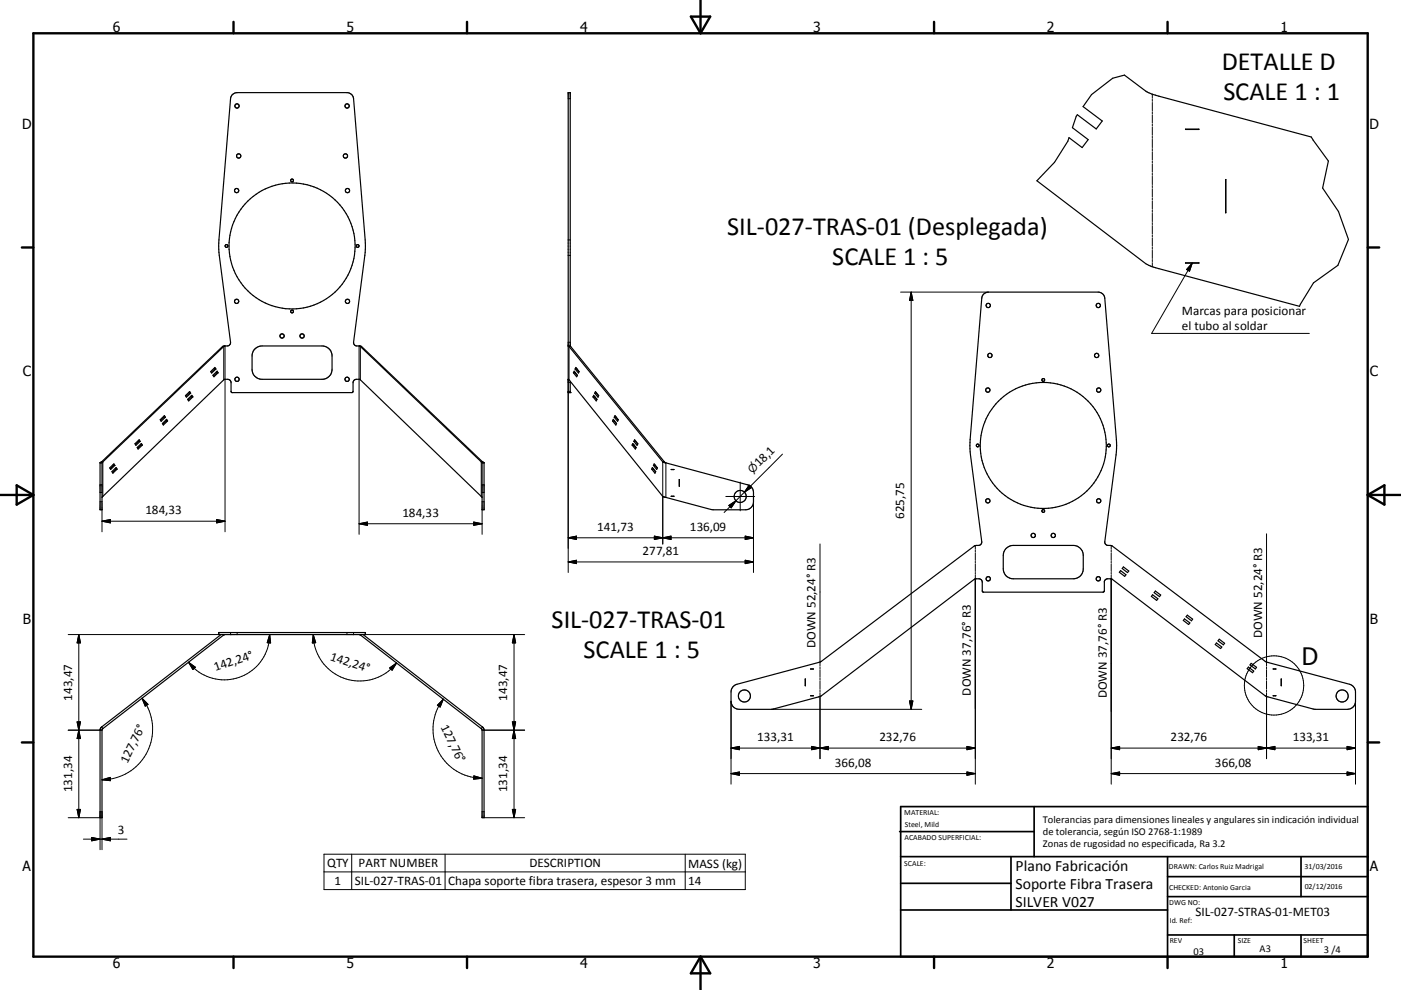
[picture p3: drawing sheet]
<svg xmlns="http://www.w3.org/2000/svg" width="420mm" height="297mm" viewBox="0 0 420 297" stroke-linecap="round" stroke-linejoin="round" font-family="sans-serif">
<g fill="none" stroke="#000" stroke-width=".36">
<path d="M327.3 28.4l6.3-4.9 3.5-1 6.4 4.8 1.9 .9 47.7 12.9 5.2 7.2-1.8 8.1 4.8 7.1 3 8.3-3.2 7.8-7.3 5.3-4.2 7-43.2-11.6-2.9-1.2-32.6-24.9 5.3-5.5 3.9-6.3 .4-1.1 3.9 3 1.8-2.4-4.7-3.6 1.5-3.9 5.7 4.3 1.8-2.4-5.8-4.3zM355.4 38.7l4 .1zM367.4 53.9l.1 9.9zM355.4 78.8l4 .1zM294.8 88.3l.6-.4 .9-.3h32.9a2.01 2.01 0 0 1 2 1.9l3.6 44.2-.2 2.8-3.4 26a1.18 1.18 0 0 0 1.7 1.1l.6 .2 45.8 34.6 25.3 6.9a2.38 2.38 0 0 1 1.8 2.3v2.8a2.43 2.43 0 0 1-2.4 2.4h-10l-14.5-3.9-46-35.1-.6-.2-1 .1-.7 .5-.1 3-.4 .5h-35.8l-.4-.3-.1-3.2-.7-.5h-1.3l-46.4 35.2-14.4 3.9h-10a2.43 2.43 0 0 1-2.4-2.4v-2.8a2.42 2.42 0 0 1 1.7-2.3l25.3-6.9 45.9-34.6 .6-.2a1.18 1.18 0 0 0 1.6-1.1l-3.3-26-.2-2.8 3.5-44.2zM55.6 118.7l1.3-1.2 .3 .5-1.3 1.2zM56.3 119.8l1.2-1.2 .3 .5-1.2 1.2zM56.6 117.7l.2 .3M56.8 118h.4M56.8 118l-1 .9M57.3 118.8l.2 .3M57.5 119.1h.3"/>
<path d="M57.5 119.1l-1.1 .9M63.2 111.5l1.2-1.3 .3 .5-1.2 1.2zM63.8 112.6l1.3-1.2 .3 .4-1.3 1.2zM64.2 110.5l.2 .2M64.4 110.7h.3M64.4 110.7l-1.1 1M64.9 111.6l.1 .2M65 111.8h.4M65 111.8l-1 1M66.7 103.9h.4M66.7 103.9l-36.2 34.7M67.1 103.9l-36.3 34.7"/>
<path d="M67.3 103.8l-.2 .1M67.3 103.8l-.6 .1M67.5 103.8h-.2M67.5 103.8a1.18 1.18 0 0 0 1.6-1.1l-3.4-26.1-.1-2.8 3.5-44.2a1.95 1.95 0 0 1 2-1.8h32.9a2.01 2.01 0 0 1 2 1.8l3.6 44.2-.2 2.8-3.4 26.1a1.17 1.17 0 0 0 1.7 1.1M76.4 104.7l1-.7 1.2-.2h18a3 3 0 0 1 3 3v4a3 3 0 0 1-3 3h-18a2.99 2.99 0 0 1-3-3v-4.4l.4-1.1zM107.7 103.8h.2M107.9 103.8l.1 .1M107.9 103.8l.5 .1M108 103.9h.4M108 103.9l36.3 34.7M108.4 103.9l36.3 34.7M170.3 113.8h.1"/>
<path d="M170.3 103.8h.7M170.3 103.8h.1M170.4 113.8l28.3 35.1 14.5 4h10.3a2.34 2.34 0 0 0 2.4-2.3v-2.8a2.34 2.34 0 0 0-1.8-2.4l-24.6-6.6M170.4 103.8l.2 .1M170.6 103.9h.5M170.6 103.9l28.1 34.7M171 103.8v-76h-.7v90h.7v-3.4M171 103.8h.1M171 103.8l.1 .1M171.1 103.9l28.1 34.7M171.9 111.8h.5M172.1 111.4l1 1.2-.2 .4-1-1.2z"/>
<path d="M172.4 111.8l.7 .9M172.4 110.7h.5M172.4 111.7v.1M172.7 110.2l.9 1.3-.2 .4-1-1.2zM172.9 110.7l.7 .9M173 110.6l-.1 .1M177.8 119.1h.4M178 118.6l1 1.2-.2 .5-1-1.2zM178.2 119.1l.7 .8M178.3 118h.5M178.3 119l-.1 .1M178.5 117.5l1 1.2-.2 .5-1-1.2z"/>
<path d="M178.8 118l.6 .8M178.8 117.8v.2M30 138.9h.6M30 138.8v14.1h.6v-14M30.1 138.8h-.1M30.5 138.6h.3M30.5 138.6l-.4 .2M30.8 138.6l-.2 .3M33.9 139.4l.2 .2M34.1 139.6h.3M34.1 139.6l-1.1 1M40.5 133.1l1.2-1.2 .3 .5-1.3 1.2z"/>
<path d="M41.1 134.2l1.3-1.1 .3 .4-1.3 1.2zM41.5 132.2l.1 .2M41.6 132.4h.4M41.6 132.4l-1 1M42.2 133.3l.1 .2M42.3 133.5h.4M42.3 133.5l-1 1M48 125.9l1.3-1.2 .3 .5-1.3 1.2zM48.7 127l1.3-1.2 .2 .5-1.2 1.2zM49 124.9l.2 .3M49.2 125.2h.4M49.2 125.2l-1 1"/>
<path d="M49.7 126l.2 .3M49.9 126.3h.3M49.9 126.3l-1.1 1M144.3 138.6l.2 .3M144.3 138.6h.4M144.5 138.9h.6M144.7 138.6l.4 .2M145.1 138.8h.1M145.1 138.8v14.1h-.6v-14M183.7 126.3h.4M183.9 125.8l1 1.2-.3 .5-.9-1.2zM184.1 126.3l.7 .8"/>
<path d="M184.2 125.2h.4M184.2 126.2l-.1 .1M184.4 124.7l1 1.2-.2 .5-1-1.2zM184.6 125.2l.7 .8M184.7 125.1l-.1 .1M189.5 133.5h.5M189.7 133.1l1 1.1-.2 .5-1-1.2zM190 133.5l.7 .9M190 132.4h.5M190 133.4v.1M190.3 131.9l.9 1.2-.2 .5-1-1.2zM190.5 132.4l.7 .9"/>
<path d="M190.6 132.3l-.1 .1M195.9 139.6h.5M196.1 139.2l1 1.2-.2 .4-1-1.2zM196.4 139.6l.6 .9M196.4 139.5v.1M198.7 138.6h.5M198.7 138.6l.8 .2M199.2 138.6l.3 .2M30.6 149.2l36.8-35.4h1.1l.7 .6 .1 3.1 .2 .3h36.1l.2-.3 .1-3.1 .7-.6 1.4 .1 36.5 35.3M32.9 140.4l1.2-1.2 .3 .4-1.2 1.2zM33.6 141.5l1.2-1.2 .3 .4-1.3 1.3zM34.6 140.5l.1 .2"/>
<path d="M34.7 140.7h.4M34.7 140.7l-1 1M195.4 140.7h.4M195.6 140.3l1 1.2-.2 .5-1-1.3zM195.8 140.7l.7 .9M195.9 140.6l-.1 .1M201.2 140.8l.9 .1zM201.2 148.9h.9zM203.6 143.9h.1M203.6 143.9v2M203.6 145.9h.1M301.7 164.5l.9-.6 1.2-.3h18a2.99 2.99 0 0 1 3 3.1v3.9a2.95 2.95 0 0 1-3 3h-18a2.95 2.95 0 0 1-3-3v-4.4l.4-1z"/>
<path d="M336 171.2l1.6 1.2-.4 .5-1.6-1.2zM336.8 170.1l1.6 1.2-.4 .5-1.5-1.2zM345.6 178.4l1.5 1.2-.3 .5-1.6-1.2zM346.4 177.3l1.6 1.2-.4 .5-1.6-1.2zM65.6 189.8h44v.6h-44zM66.3 190.4l-35.8 27.7M67 190.4h.1M67 190.4l.1 .1M67.1 190.5l-36.3 28.1M67.4 190.4l-.3 .1M107.8 190.4l.2 .1M108 190.5l36.3 28.1"/>
<path d="M108.1 190.4l-.1 .1M108.1 190.4h.1M108.8 190.4l35.9 27.7M355.1 185.7l1.6 1.2-.4 .5-1.5-1.3zM356 184.6l1.6 1.2-.4 .4-1.6-1.2zM364.7 192.9l1.6 1.2-.4 .5-1.6-1.2zM365.5 191.8l1.6 1.2-.3 .5-1.6-1.2zM375.1 199l1.6 1.2-.3 .5-1.6-1.2zM30 219.1h.6M30.5 218.1l-.5 .8v26.4h.6v-26.2M30.5 218.1l.3 .5M30.8 218.6l-.2 .5"/>
<path d="M144.3 218.6l.2 .5M144.5 219.1h.6M144.7 218.1l.4 .8v26.4h-.6v-26.2M144.7 218.1l-.4 .5M241.4 203.7h.1M241.4 203.7v2M241.4 205.7h.1M243.1 208.7h.7M243.1 200.7h.1M243.1 208.7h.1M243.1 200.7h.7M243.8 200.7h.1"/>
<path d="M243.8 208.7h.1M374.3 200.1l1.6 1.2-.4 .5-1.6-1.2zM381.7 208.7h.8M381.7 200.7h.8M381.7 200.7h.1M381.7 208.7h.1M382.5 200.7h.1M382.5 208.7h.1M384.1 203.7h.1M384.1 205.7h.1M384.1 203.7v2"/>
<circle cx="71.1" cy="31.8" r=".64"/>
<circle cx="104.1" cy="31.8" r=".64"/>
<circle cx="70.9" cy="57.2" r=".63"/>
<circle cx="71.6" cy="46.8" r=".64"/>
<circle cx="87.6" cy="54.1" r=".41"/>
<circle cx="103.6" cy="46.8" r=".64"/>
<circle cx="104.2" cy="57.2" r=".63"/>
<circle cx="67.9" cy="73.8" r=".42"/>
<circle cx="87.6" cy="73.8" r="18.9"/>
<circle cx="107.2" cy="73.8" r=".43"/>
<circle cx="70.9" cy="90.4" r=".63"/>
<circle cx="87.6" cy="93.4" r=".41"/>
<circle cx="104.2" cy="90.4" r=".65"/>
<circle cx="296.3" cy="91.6" r=".64"/>
<circle cx="329.3" cy="91.7" r=".64"/>
<circle cx="71.1" cy="113.8" r=".63"/>
<circle cx="84.6" cy="100.8" r=".64"/>
<circle cx="90.6" cy="100.8" r=".64"/>
<circle cx="104.1" cy="113.8" r=".63"/>
<circle cx="296.2" cy="117" r=".64"/>
<circle cx="296.8" cy="106.6" r=".64"/>
<circle cx="312.8" cy="114" r=".42"/>
<circle cx="328.8" cy="106.6" r=".65"/>
<circle cx="329.4" cy="117" r=".64"/>
<circle cx="293.1" cy="133.6" r=".42"/>
<circle cx="312.8" cy="133.6" r="18.9"/>
<circle cx="332.4" cy="133.7" r=".42"/>
<circle cx="221.9" cy="148.9" r="1.81"/>
<circle cx="296.2" cy="150.3" r=".64"/>
<circle cx="312.8" cy="153.3" r=".41"/>
<circle cx="329.4" cy="150.3" r=".65"/>
<circle cx="296.3" cy="173.6" r=".64"/>
<circle cx="309.8" cy="160.6" r=".64"/>
<circle cx="315.8" cy="160.6" r=".65"/>
<circle cx="329.3" cy="173.6" r=".64"/>
<circle cx="223.2" cy="208.8" r="1.81"/>
<circle cx="402.4" cy="208.8" r="1.8"/>
</g>
<g fill="none" stroke="#000" stroke-width=".3">
<path d="M170.3 29.6h.7M345.5 28.3v1.2M345.5 29.8v.6M345.5 30.7v2.5M345.5 33.5v.6M345.5 34.4v2.5M345.5 37.2v.6M345.5 38.1v2.5M345.5 40.9v.6M345.5 41.8v2.5M345.5 44.6v.6M345.5 45.5v2.5"/>
<path d="M345.5 48.3v.6M345.5 49.2v2.5M345.5 52v.6M345.5 52.9v2.5M345.5 55.7v.6M345.5 56.6v2.5M345.5 59.4v.6M170.3 72h.7M170.3 76.6h.7M345.5 60.3v2.5M345.5 63.1v.6M345.5 64v2.5"/>
<path d="M345.5 66.8v.6M345.5 67.7v2.5M345.5 70.5v.6M345.5 71.4v2.5M345.5 74.2v.6M345.5 75.1v2.4M345.5 77.9v.6M345.5 78.8v1.2M357.4 78.9l-12.1 21.1h47.2M357.4 78.9l-.8 2.5-.8-.5zM270 87.6h26.3M273.2 87.6v125.2"/>
<path d="M273.2 87.6l.5 2.5h-1zM67.1 103.9v10.1M67.5 103.8v55.7M107.7 103.8v56.5M108 103.9v10.1M170.3 114.8h.7M170.3 102.7h.7M170.3 117.4h.7M170.3 113.8v58M170.6 103.9v10.1M30.8 138.6v10.3M144.3 138.6v10.3"/>
<path d="M198.7 138.6v24.6M199.6 138.9v10.3M234.6 136.2l-11.4 11.5M30 145.4h.6M30 147.8h.6M30 150.6h.6M30.6 156.4l2.5-.5v1zM30.6 152.9v6.6M30.6 156.4h36.9M64.9 155.9l2.6 .5-2.6 .5zM107.7 157.1h36.8M107.7 157.1l2.5-.5v1z"/>
<path d="M142 156.6l2.5 .5-2.5 .5zM144.5 145.4h.6M144.5 147.8h.6M144.5 150.6h.6M144.5 152.9v7.4M217.6 148.9h8.6M218.5 151.6l2.1-1.4-1.4 2.2zM220.6 150.2l-3.5 3.6M221.9 144.6v8.6M223.2 147.7l-2.6 2.5M224.6 145.5l.7 .8-2.1 1.4zM225 145.9l-1.8 1.8"/>
<path d="M225.9 150.6v21.2M170.3 161.3h55.6M170.3 161.3l2.5-.5v1.1zM170.3 168.6l2.5-.5v1zM170.3 168.6h55.6M196.2 160.8l5 1.1v-1.1l-5 1.1zM223.4 160.8l2.5 .5-2.5 .6zM223.4 168.1l2.5 .5-2.5 .5zM245.8 163.2v36.6M292.4 163.7v1.1M292.4 165.1v.5M292.4 165.9v2.2"/>
<path d="M292.4 168.4v.6M292.4 169.2v2.3M292.4 171.7v.6M292.4 172.6v62.7M333.2 163.7v1.1M333.2 165.1v.5M333.2 165.9v2.2M333.2 168.4v.6M333.2 169.2v2.3M333.2 171.7v.6M333.2 172.6v62.7M379.7 160.2v39.6"/>
<path d="M23.6 190.4v54.9M23.6 190.4l.5 2.5h-1zM56.5 198.7l2.1 1.5-.8 .7zM65.6 189.8v.6h-45.2M69.1 189.8v.6M71.1 189.8v.6M80.9 190.4a13.7 13.7 0 0 1-7.6 12.1 13.6 13.6 0 0 1-15.1-2l-1.7-1.8M80.9 190.4l.2 2.5-1-.1zM93.9 190.4a14 14 0 0 0 7.4 12.3 14 14 0 0 0 15.9-2l1.7-1.8M93.9 190.4l.7 2.4-1 .1zM104 189.8v.6M106 189.8v.6"/>
<path d="M109.5 189.8v.6h47.8M154.1 190.4l.5 2.5h-1zM154.1 190.4v54.9M20.4 219.1h9.9M23.1 216.6l1 5h-1l1-5zM42.6 209.5a15.2 15.2 0 0 1 1.6 16 15.2 15.2 0 0 1-13.6 8.4M42.6 209.5l1.8 1.8-.9 .5zM116.8 200.4l2.1-1.5-1.3 2.2zM132.9 209.8a14.7 14.7 0 0 0-.1 17.8 14.7 14.7 0 0 0 11.7 5.9M132.9 209.8l-.9 2.3-.9-.5zM145.1 219.1h12.2M153.6 216.6h1l-.5 2.5z"/>
<path d="M154.1 219.1l.5 2.5h-1zM219.2 210.4v24.9M231.3 212.8h45.1M245.8 200.1v.5M245.8 200.9v2.3M245.8 203.5v.6M245.8 204.4v2.3M245.8 206.9v.6M245.8 207.8v19.8M272.7 210.3h1l-.5 2.5zM379.7 200.1v.5M379.7 200.9v2.3"/>
<path d="M379.7 203.5v.6M379.7 204.4v2.3M379.7 206.9v.6M379.7 207.8v19.8M406.4 210.4v24.9M30.6 233.9l2.4-.7 .1 1zM142.1 232.8l2.4 .7-2.5 .3zM219.2 224.4h73.2M219.2 232.1h73.2M219.2 224.4l2.5-.5v1zM219.2 232.1l2.5-.5v1zM243.3 223.9l2.5 .5-2.5 .5z"/>
<path d="M245.8 224.4l2.5-.5v1zM289.9 231.6l2.5 .5-2.5 .5zM289.9 223.9l2.5 .5-2.5 .5zM333.2 224.4h73.2M333.2 224.4l2.5-.5v1zM333.2 232.1l2.5-.5v1zM333.2 232.1h73.2M377.2 223.9l2.5 .5-2.5 .5zM379.7 224.4l2.5-.5v1zM403.9 223.9l2.5 .5-2.5 .5zM403.9 231.6l2.5 .5-2.5 .5zM20.4 245.3h9.6"/>
<path d="M23.1 242.8h1l-.5 2.5zM25 251.8h13.1M27.5 251.2l2.5 .6-2.5 .5zM30 254.9v-11.4h.6v11.4M30.6 251.8l2.5-.6v1.1zM97.1 256.3h126.3v10.6h-126.3zM105.4 256.3v10.6M133.4 256.3v10.6M144.5 243.5h.6M145.1 245.3h12.2M153.6 242.8h1l-.5 2.5zM205.4 256.3v10.6"/>
<path d="M97.1 261.6h126.3"/>
<circle cx="382" cy="205.6" r="8.9"/>
</g>
<g fill="#000">
<circle cx="170.3" cy="117.8" r=".18"/>
<circle cx="171" cy="117.8" r=".18"/>
</g>
<g fill="none" stroke="#000" stroke-width=".71">
<path d="M10 10h400v277h-400zM70 6.6v3.4M140 6.6v3.4M207.1 5h5.8l-2.9 5zM210 0v10M280 6.6v3.4M350 6.6v3.4M6.6 74.2h3.4M410 74.2h3.5M0 148.5h10M5 145.6l5 2.9-5 2.9zM410 148.5h10.1"/>
<path d="M410 148.5l5.1-2.9v5.8zM6.6 222.7h3.4M410 222.7h3.5M70 287v3.4M140 287v3.4M210 287v10M210 287l2.9 5h-5.8zM280 287v3.4M350 287v3.4"/>
</g>
<g fill="none" stroke="#000" stroke-width=".51">
<path d="M269.7 249.5h40.3M270 242h140v45h-140zM270 257h140M303.1 257v16M310 242v15M350 257v30M390.1 257v12M270 265h33.1M270 273h80M350 269h60M350 263h60M350 280.5h60"/>
<path d="M370 280.5v6.5M390.1 280.5v6.5"/>
</g>
<g fill="#000" stroke="#000" stroke-width=".3">
<path d="M273.2 87.6l.5 2.5h-1zM357.4 78.9l-.8 2.5-.8-.5zM30.6 156.4l2.5-.5v1zM64.9 155.9l2.6 .5-2.6 .5zM107.7 157.1l2.5-.5v1zM142 156.6l2.5 .5-2.5 .5zM218.5 151.6l2.1-1.4-1.4 2.2zM224.6 145.5l.7 .8-2.1 1.4zM170.3 161.3l2.5-.5v1.1zM170.3 168.6l2.5-.5v1zM196.2 160.8l2.5 .5-2.5 .6zM198.7 161.3l2.5-.5v1.1z"/>
<path d="M223.4 160.8l2.5 .5-2.5 .6zM223.4 168.1l2.5 .5-2.5 .5zM23.6 190.4l.5 2.5h-1zM80.9 190.4l.2 2.5-1-.1zM93.9 190.4l.7 2.4-1 .1zM154.1 190.4l.5 2.5h-1zM23.1 216.6h1l-.5 2.5zM42.6 209.5l1.8 1.8-.9 .5zM56.5 198.7l2.1 1.5-.8 .7zM116.8 200.4l2.1-1.5-1.3 2.2zM132.9 209.8l-.9 2.3-.9-.5zM153.6 216.6h1l-.5 2.5z"/>
<path d="M272.7 210.3h1l-.5 2.5zM23.6 219.1l.5 2.5h-1zM30.6 233.9l2.4-.7 .1 1zM142.1 232.8l2.4 .7-2.5 .3zM154.1 219.1l.5 2.5h-1zM219.2 224.4l2.5-.5v1zM219.2 232.1l2.5-.5v1zM243.3 223.9l2.5 .5-2.5 .5zM245.8 224.4l2.5-.5v1zM289.9 231.6l2.5 .5-2.5 .5zM289.9 223.9l2.5 .5-2.5 .5zM333.2 224.4l2.5-.5v1z"/>
<path d="M333.2 232.1l2.5-.5v1zM377.2 223.9l2.5 .5-2.5 .5zM379.7 224.4l2.5-.5v1zM403.9 223.9l2.5 .5-2.5 .5zM403.9 231.6l2.5 .5-2.5 .5zM23.1 242.8h1l-.5 2.5zM27.5 251.2l2.5 .6-2.5 .5zM30.6 251.8l2.5-.6v1.1zM153.6 242.8h1l-.5 2.5z"/>
</g>
<g font-size="7.9">
<text x="366.3" y="21">DETALLE D</text>
<text x="366.8" y="30">SCALE 1 : 1</text>
<text x="218" y="70.5">SIL-027-TRAS-01 (Desplegada)</text>
<text x="249.5" y="79.5">SCALE 1 : 5</text>
<text x="165.4" y="188.3">SIL-027-TRAS-01</text>
<text x="174.9" y="197.3">SCALE 1 : 5</text>
</g>
<text font-size="7.2" x="390.3" y="199.5">D</text>
<g font-size="4.7">
<text x="304.5" y="261.2">Plano Fabricación</text>
<text x="304.5" y="266.6">Soporte Fibra Trasera</text>
<text x="304.5" y="272">SILVER V027</text>
</g>
<g font-size="4.2">
<text x="33.9" y="9.6">6</text>
<text x="103.9" y="9.6">5</text>
<text x="173.9" y="9.6">4</text>
<text x="243.8" y="9.6">3</text>
<text x="313.9" y="9.6">2</text>
<text x="383.9" y="9.6">1</text>
<text x="6.7" y="38.7">D</text>
<text x="410.5" y="38.7">D</text>
<text x="6.9" y="112.9">C</text>
<text x="410.7" y="112.9">C</text>
<text x="6.9" y="187.1">B</text>
<text x="410.7" y="187.1">B</text>
<text x="6.8" y="261.4">A</text>
<text x="410.7" y="261.4">A</text>
<text x="33.9" y="290.4">6</text>
<text x="103.9" y="290.4">5</text>
<text x="173.9" y="290.4">4</text>
<text x="243.8" y="290.4">3</text>
<text x="313.9" y="290.4">2</text>
<text x="383.9" y="290.4">1</text>
</g>
<g font-size="3.9">
<text x="354.3" y="94.5">Marcas para posicionar</text>
<text x="354.3" y="99">el tubo al soldar</text>
<text x="227.6" y="140.2" transform="rotate(-45 227.6 140.2)">18,1</text>
<text x="43.6" y="154.3">184,33</text>
<text x="120.6" y="155">184,33</text>
<text x="271.1" y="155.7" transform="rotate(-90 271.1 155.7)">625,75</text>
<text x="179.1" y="159.3">141,73</text>
<text x="206.8" y="159.3">136,09</text>
<text x="192.6" y="166.5">277,81</text>
<text x="378.4" y="191.3" transform="rotate(-90 378.4 191.3)">DOWN 52,24° R3</text>
<text x="98.8" y="197.9" transform="rotate(19 98.8 197.9)">142,24°</text>
<text x="244.5" y="194.4" transform="rotate(-90 244.5 194.4)">DOWN 52,24° R3</text>
<text x="64.6" y="201.4" transform="rotate(-19 64.6 201.4)">142,24°</text>
<text x="291.1" y="208.7" transform="rotate(-90 291.1 208.7)">DOWN 37,76° R3</text>
<text x="331.8" y="209.5" transform="rotate(-90 331.8 209.5)">DOWN 37,76° R3</text>
<text x="21.6" y="210.2" transform="rotate(-90 21.6 210.2)">143,47</text>
<text x="152.1" y="210.2" transform="rotate(-90 152.1 210.2)">143,47</text>
<text x="132.1" y="218" transform="rotate(64 132.1 218)">127,76°</text>
<text x="227" y="222.3">133,31</text>
<text x="263.7" y="222.3">232,76</text>
<text x="350.9" y="222.3">232,76</text>
<text x="387.6" y="222.3">133,31</text>
<text x="38.2" y="229.3" transform="rotate(-64 38.2 229.3)">127,76°</text>
<text x="250.3" y="230">366,08</text>
<text x="364.2" y="230">366,08</text>
<text x="21.6" y="237.7" transform="rotate(-90 21.6 237.7)">131,34</text>
<text x="152.1" y="237.7" transform="rotate(-90 152.1 237.7)">131,34</text>
<text x="35.3" y="250.2">3</text>
<text x="98" y="260.2">QTY</text>
<text x="107.5" y="260.2">PART NUMBER</text>
<text x="158.7" y="260.2">DESCRIPTION</text>
<text x="206.3" y="260.3">MASS (kg)</text>
<text x="100.3" y="265.4">1</text>
<text x="106.3" y="265.5">SIL-027-TRAS-01</text>
<text x="134.4" y="265.6">Chapa soporte fibra trasera, espesor 3 mm</text>
<text x="206.3" y="265.4">14</text>
<text x="358.4" y="274.9">SIL-027-STRAS-01-MET03</text>
</g>
<text font-size="3.3" x="225.6" y="142.2" transform="rotate(-45 225.6 142.2)">⌀</text>
<g font-size="3.1">
<text x="312.7" y="246.8">Tolerancias para dimensiones lineales y angulares sin indicación individual</text>
<text x="312.7" y="250.4">de tolerancia, según ISO 2768-1:1989</text>
<text x="312.7" y="254">Zonas de rugosidad no especificada, Ra 3.2</text>
<text x="357.8" y="286.5">03</text>
<text x="377.6" y="285.6">A3</text>
<text x="396.9" y="285.9">3 /4</text>
</g>
<g font-size="2.4">
<text x="271.1" y="244.4">MATERIAL:</text>
<text x="271.2" y="252">ACABADO SUPERFICIAL:</text>
<text x="271.3" y="248">Steel, Mild</text>
<text x="271.1" y="259.7">SCALE:</text>
<text x="350.4" y="260.8">DRAWN: Carlos Ruiz Madrigal</text>
<text x="391.1" y="260.6">31/03/2016</text>
<text x="350.5" y="267">CHECKED: Antonio Garcia</text>
<text x="391.2" y="266.7">02/12/2016</text>
<text x="350.5" y="271.4">DWG NO:</text>
<text x="350.7" y="276.9">Id. Ref:</text>
<text x="350.7" y="282.8">REV</text>
<text x="371.1" y="282.9">SIZE</text>
<text x="390.8" y="283">SHEET</text>
</g>
</svg>
